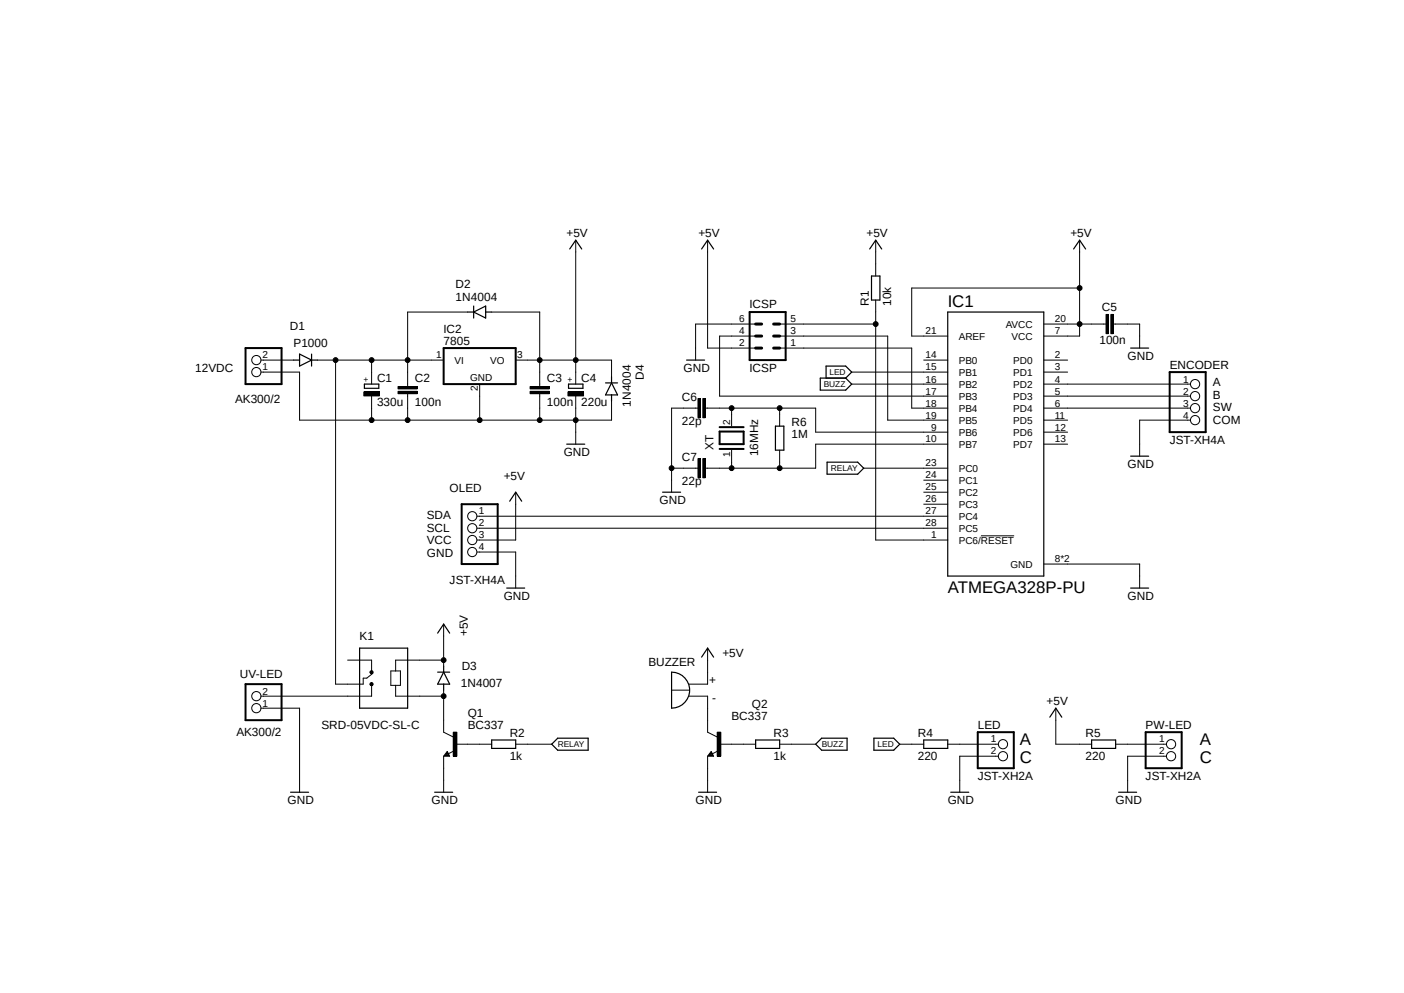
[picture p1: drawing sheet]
<svg xmlns="http://www.w3.org/2000/svg" width="297mm" height="210mm" viewBox="0 0 297 210" stroke-linecap="round" stroke-linejoin="round" font-family="sans-serif">
<path d="M40.6 47.6l222.6 123.1M263.2 47.6l-222.6 123.1" fill="none" stroke="#fff" stroke-width=".21"/>
<g fill="none" stroke="#000" stroke-width=".21">
<path d="M121.8 50.8v30.4M149.7 50.8v22.8h10.2M185.3 50.8v7.6M228.4 50.8v20.3h-7.6M55.2 76.2h6.9M55.2 78.7h8.2v10.2h66v-4.1M67.2 76.2h26.7M71 76.2v68.5h5.8v-1.3h.8l1.3-1M78.6 76.2v5M98.9 66h-12.7v15.7M104 66h10.2v15.7M109.1 76.2h20.3v3.5"/>
<path d="M159.9 71.1h-7.7v12.7h48.3M159.9 68.5h-12.7v7.7M164.9 71.1h22.9v17.8h12.7M164.9 73.6h28v12.7h7.6M164.9 68.5h20.4M180.2 78.7h20.3M185.3 63.5v50.7h15.2M195.4 76.2h5.1M220.8 76.2h5M220.8 78.7h5M220.8 68.5h13.2M228.4 60.9h-35.5v10.2h7.6"/>
<path d="M234 66.5h.5v4.1h-.5zM235 66.5h.5v4.1h-.5zM235.5 68.5h5.6v5.1M77 82.9h3.3v.8h-3.3zM78.6 83.8v5.1M84.2 81.7h4.1v.6h-4.1zM84.2 82.8h4.1v.5h-4.1zM86.2 83.3v5.6M101.5 81.2v7.7M112.1 81.7h4.1v.6h-4.1zM112.1 82.8h4.1v.5h-4.1zM114.2 83.3v5.6"/>
<path d="M120.1 82.9h3.3v.8h-3.3zM121.8 83.8v10.1M142.1 99h5.6M147.7 84.3h.5v4h-.5zM147.7 97h.5v4h-.5zM147.7 86.3h-5.6v17.8M148.7 84.3h.5v4h-.5zM148.7 97h.5v4h-.5zM149.2 86.3h23.4v5.1h27.9M154.8 86.3v3.8M154.8 95.2v3.8M164.9 86.3v3.8"/>
<path d="M164.9 95.2v3.8M180.2 81.2h20.3M182.7 99h17.8M200.5 93.9h-27.9v5.1h-23.4M220.8 81.2h31M220.8 83.8h31M220.8 86.3h31M220.8 88.9h5M220.8 91.4h5M220.8 93.9h5M251.8 88.9h-10.7v7.6M100.9 109.2h99.6"/>
<path d="M100.9 111.7h99.6M100.9 116.8h8.2v7.6M109.1 104.1v10.1h-8.2M195.4 101.6h5.1M195.4 104.1h5.1M195.4 106.6h5.1M207.5 113.3h7M220.8 119.3h20.3v5.1M73.5 139.6h5.1v2.6M93.9 132v8.9M93.9 139.6h-10.2v2.3M149.7 137.1v7.6h-3.9"/>
<path d="M55.2 149.8h8.2v17.8M78.4 144.4h.4l.2 .3-.2 .2h-.4l-.1-.2 .3-.2 .2 .2-.2 .2-.3-.2zM78.4 141.9l.2-.1 .2 .1 .2 .3-.2 .2h-.4l-.1-.2 .3-.2 .2 .2-.3 .1-.2-.1zM78.6 144.7v2.5h-23.4M82.7 141.9h2v3h-2zM83.7 144.9v2.3h10.2M93.9 146v8.9l2 1M93.9 159.9v7.7M94.6 158.9l.5 1h-1.2zM95.9 154.9h.7v5h-.7zM96.1 158.8l-1.3 .6M96.4 157.4h7.6"/>
<path d="M109.1 157.4h7.6M142.1 146h3.8M145.8 147.2h3.9v7.7l2 1M149.7 159.9v7.7M150.5 158.9l.5 1h-1.3zM151.7 154.9h.8v5h-.8zM151.9 158.8l-1.2 .6M152.2 157.4h7.7M164.9 157.4h7.7M190.3 157.4h5.1M200.5 157.4h10.7M211.2 159.9h-8.2v7.7"/>
<path d="M223.4 149.8v7.6h7.5M236 157.4h10.7M246.7 159.9h-8.2v7.7"/>
<circle cx="54.2" cy="78.7" r=".98"/>
<circle cx="54.2" cy="76.2" r=".98"/>
<circle cx="71" cy="76.2" r=".51"/>
<circle cx="78.6" cy="76.2" r=".51"/>
<circle cx="86.2" cy="76.2" r=".51"/>
<circle cx="114.2" cy="76.2" r=".51"/>
<circle cx="121.8" cy="76.2" r=".51"/>
<circle cx="185.2" cy="68.5" r=".51"/>
<circle cx="228.4" cy="68.5" r=".51"/>
<circle cx="228.4" cy="60.9" r=".51"/>
<circle cx="78.6" cy="88.9" r=".51"/>
<circle cx="86.2" cy="88.9" r=".51"/>
<circle cx="101.5" cy="88.9" r=".51"/>
<circle cx="114.2" cy="88.9" r=".51"/>
<circle cx="121.8" cy="88.9" r=".51"/>
<circle cx="142.1" cy="99" r=".51"/>
<circle cx="154.8" cy="99" r=".51"/>
<circle cx="154.8" cy="86.3" r=".51"/>
<circle cx="164.9" cy="86.3" r=".51"/>
<circle cx="164.9" cy="99" r=".51"/>
<circle cx="252.8" cy="81.2" r=".98"/>
<circle cx="252.8" cy="83.8" r=".98"/>
<circle cx="252.8" cy="86.3" r=".98"/>
<circle cx="252.8" cy="88.9" r=".98"/>
<circle cx="99.9" cy="116.8" r=".98"/>
<circle cx="99.9" cy="109.2" r=".98"/>
<circle cx="99.9" cy="114.2" r=".98"/>
<circle cx="99.9" cy="111.7" r=".98"/>
<circle cx="93.8" cy="139.6" r=".51"/>
<circle cx="54.2" cy="149.8" r=".98"/>
<circle cx="54.2" cy="147.2" r=".98"/>
<circle cx="93.8" cy="147.2" r=".51"/>
<circle cx="212.2" cy="157.4" r=".98"/>
<circle cx="212.2" cy="159.9" r=".98"/>
<circle cx="247.7" cy="157.4" r=".98"/>
<circle cx="247.7" cy="159.9" r=".98"/>
</g>
<g fill="none" stroke="#000" stroke-width=".25">
<path d="M120.5 52.7l1.3-1.9 1.3 1.9M148.4 52.7l1.3-1.9 1.3 1.9M184 52.7l1.3-1.9 1.2 1.9M184.4 58.4h1.7v5.1h-1.7zM227.1 52.7l1.3-1.9 1.3 1.9M62.1 76.2h1.3M63.4 74.9l2.5 1.3-2.5 1.2zM65.9 76.2h1.3M65.9 74.9v2.5M98.9 66h1.3M100.2 66l2.5-1.3v2.6zM100.2 64.7v2.6"/>
<path d="M102.7 66h1.3M129.4 79.7v1.3M145.2 76.2h3.9M173.5 80h5.4l1.3 1.2-1.3 1.3h-5.4zM174.8 80v-2.6h4.1l1.3 1.3-1.3 1.3M200.5 66h20.3v55.8h-20.3zM239.2 73.6h3.8M77.1 81.2h3v.9h-3zM119.9 93.9h3.8M120.3 81.2h3v.9h-3zM128.1 81h2.5M129.4 81l1.2 2.5h-2.5z"/>
<path d="M129.4 83.5v1.3M164 90.1h1.8v5.1h-1.8zM175 97.7h6.4l1.3 1.3-1.3 1.3h-6.4zM239.2 96.5h3.8M107.8 106l1.3-1.9 1.3 1.9M140.2 104.1h3.8M76.1 137.1h10.1v12.7h-10.1zM92.6 133.9l1.3-1.9 1.2 1.9M107.2 124.4h3.8M148.4 139l1.3-1.9 1.3 1.9M239.2 124.4h3.8M92.6 142.2h2.5"/>
<path d="M93.9 142.2l1.2 2.5h-2.5zM93.9 140.9v1.3M93.9 144.7v1.3M94.6 159.4l-.1 .3h.4l-.3-.5-.5 .6h.8M104 156.5h5.1v1.8h-5.1zM116.7 157.4l1.3-1.3h6.4v2.6h-6.4zM142.1 142.2a3.8 3.8 0 0 1 3.8 3.8 3.8 3.8 0 0 1-3.8 3.8zM150.5 159.4l-.2 .3h.4l-.2-.5-.6 .6h.8M159.9 156.5h5v1.8h-5zM172.6 157.4l1.2-1.3h5.4v2.6h-5.4zM184.9 156.1h4.2l1.2 1.3-1.2 1.3h-4.2zM195.4 156.5h5.1v1.8h-5.1z"/>
<path d="M222.1 151.7l1.3-1.9 1.2 1.9M230.9 156.5h5.1v1.8h-5.1zM61.5 167.6h3.8M91.9 167.6h3.9M147.8 167.6h3.8M201.1 167.6h3.8M236.6 167.6h3.9"/>
</g>
<path d="M51.9 73.6h7.7v7.6h-7.7zM93.9 73.6h15.2v7.6h-15.2zM158.6 66h7.6v10.2h-7.6zM247.4 78.7h7.7v12.7h-7.7zM152.2 91.3h5.1v2.6h-5.1zM152.2 90.3h5.1M152.2 95h5.1M97.7 106.6h7.6v12.7h-7.6zM51.9 144.7h7.7v7.6h-7.7zM206.8 154.9h7.7v7.6h-7.7zM242.4 154.9h7.6v7.6h-7.6z" fill="none" stroke="#000" stroke-width=".42"/>
<path d="M159.9 68.5h1.2M159.9 71.1h1.2M159.9 73.6h1.2M163.7 68.5h1.2M163.7 71.1h1.2M163.7 73.6h1.2" fill="none" stroke="#000" stroke-width=".64"/>
<g fill="#000">
<path d="M234 66.5h.5v4.1h-.5z" fill-rule="evenodd"/>
<path d="M235 66.5h.5v4.1h-.5z" fill-rule="evenodd"/>
<path d="M77 82.9h3.3v.8h-3.3z" fill-rule="evenodd"/>
<path d="M84.2 81.7h4.1v.6h-4.1z" fill-rule="evenodd"/>
<path d="M84.2 82.8h4.1v.5h-4.1z" fill-rule="evenodd"/>
<path d="M112.1 81.7h4.1v.6h-4.1z" fill-rule="evenodd"/>
<path d="M112.1 82.8h4.1v.5h-4.1z" fill-rule="evenodd"/>
<path d="M120.1 82.9h3.3v.8h-3.3z" fill-rule="evenodd"/>
<path d="M147.7 84.3h.5v4h-.5z" fill-rule="evenodd"/>
<path d="M147.7 97h.5v4h-.5z" fill-rule="evenodd"/>
<path d="M148.7 84.3h.5v4h-.5z" fill-rule="evenodd"/>
<path d="M148.7 97h.5v4h-.5z" fill-rule="evenodd"/>
<path d="M78.4 144.4h.4l.2 .3-.2 .2h-.4l-.1-.2 .3-.2 .2 .2-.2 .2-.3-.2z" fill-rule="evenodd"/>
<path d="M78.4 141.9l.2-.1 .2 .1 .2 .3-.2 .2h-.4l-.1-.2 .3-.2 .2 .2-.3 .1-.2-.1z" fill-rule="evenodd"/>
<path d="M95.9 154.9h.7v5h-.7z" fill-rule="evenodd"/>
<path d="M151.7 154.9h.8v5h-.8z" fill-rule="evenodd"/>
<circle cx="71" cy="76.2" r=".51"/>
<circle cx="78.6" cy="76.2" r=".51"/>
<circle cx="86.2" cy="76.2" r=".51"/>
<circle cx="114.2" cy="76.2" r=".51"/>
<circle cx="121.8" cy="76.2" r=".51"/>
<circle cx="185.2" cy="68.5" r=".51"/>
<circle cx="228.4" cy="68.5" r=".51"/>
<circle cx="228.4" cy="60.9" r=".51"/>
<circle cx="78.6" cy="88.9" r=".51"/>
<circle cx="86.2" cy="88.9" r=".51"/>
<circle cx="101.5" cy="88.9" r=".51"/>
<circle cx="114.2" cy="88.9" r=".51"/>
<circle cx="121.8" cy="88.9" r=".51"/>
<circle cx="142.1" cy="99" r=".51"/>
<circle cx="154.8" cy="99" r=".51"/>
<circle cx="154.8" cy="86.3" r=".51"/>
<circle cx="164.9" cy="86.3" r=".51"/>
<circle cx="164.9" cy="99" r=".51"/>
<circle cx="93.8" cy="139.6" r=".51"/>
<circle cx="93.8" cy="147.2" r=".51"/>
</g>
<g font-size="3.6">
<text x="200.5" y="65">IC1</text>
<text x="200.5" y="125.4">ATMEGA328P-PU</text>
<text x="215.7" y="157.7">A</text>
<text x="215.7" y="161.5">C</text>
<text x="253.8" y="157.7">A</text>
<text x="253.8" y="161.5">C</text>
</g>
<g font-size="2.5">
<text x="119.8" y="50">+5V</text>
<text x="147.7" y="50">+5V</text>
<text x="183.3" y="50">+5V</text>
<text x="226.4" y="50">+5V</text>
<text x="96.4" y="63.7">1N4004</text>
<text x="96.4" y="60.9">D2</text>
<text x="158.6" y="65.2">ICSP</text>
<text x="183.8" y="64.7" transform="rotate(-90 183.8 64.7)">R1</text>
<text x="188.6" y="64.7" transform="rotate(-90 188.6 64.7)">10k</text>
<text x="233.1" y="65.7">C5</text>
<text x="61.3" y="69.8">D1</text>
<text x="93.9" y="70.4">IC2</text>
<text x="62.1" y="73.4">P1000</text>
<text x="93.9" y="73">7805</text>
<text x="232.6" y="72.9">100n</text>
<text x="238.6" y="76.2">GND</text>
<text x="41.3" y="78.6">12VDC</text>
<text x="79.8" y="80.8">C1</text>
<text x="87.8" y="80.9">C2</text>
<text x="115.7" y="80.9">C3</text>
<text x="122.9" y="80.8">C4</text>
<text x="136.2" y="80.4" transform="rotate(-90 136.2 80.4)">D4</text>
<text x="144.6" y="78.7">GND</text>
<text x="158.6" y="78.7">ICSP</text>
<text x="247.4" y="78.1">ENCODER</text>
<text x="256.6" y="81.6">A</text>
<text x="49.7" y="85.3">AK300/2</text>
<text x="79.8" y="85.9">330u</text>
<text x="87.8" y="85.9">100n</text>
<text x="115.7" y="85.9">100n</text>
<text x="122.9" y="85.9">220u</text>
<text x="133.5" y="86" transform="rotate(-90 133.5 86)">1N4004</text>
<text x="144.2" y="89.9">22p</text>
<text x="144.2" y="84.8">C6</text>
<text x="256.6" y="84.3">B</text>
<text x="256.6" y="87">SW</text>
<text x="256.6" y="89.6">COM</text>
<text x="151" y="95.2" transform="rotate(-90 151 95.2)">XT</text>
<text x="167.5" y="92.7">1M</text>
<text x="167.5" y="90.1">R6</text>
<text x="247.4" y="93.9">JST-XH4A</text>
<text x="106.6" y="101.6">+5V</text>
<text x="119.3" y="96.5">GND</text>
<text x="144.2" y="97.5">C7</text>
<text x="160.4" y="96.5" transform="rotate(-90 160.4 96.5)">16MHz</text>
<text x="238.6" y="99">GND</text>
<text x="95.1" y="104">OLED</text>
<text x="139.5" y="106.6">GND</text>
<text x="144.2" y="102.6">22p</text>
<text x="90.3" y="109.8">SDA</text>
<text x="90.3" y="112.4">SCL</text>
<text x="90.3" y="115.1">VCC</text>
<text x="90.3" y="117.8">GND</text>
<text x="95.1" y="123.6">JST-XH4A</text>
<text x="106.6" y="126.9">GND</text>
<text x="238.6" y="126.9">GND</text>
<text x="76.1" y="135.3">K1</text>
<text x="98.9" y="134.5" transform="rotate(-90 98.9 134.5)">+5V</text>
<text x="50.8" y="143.3">UV-LED</text>
<text x="97.7" y="141.7">D3</text>
<text x="137.2" y="140.9">BUZZER</text>
<text x="152.8" y="138.9">+5V</text>
<text x="97.5" y="145.2">1N4007</text>
<text x="150" y="144.7">+</text>
<text x="150.6" y="148.5">-</text>
<text x="159" y="149.8">Q2</text>
<text x="221.4" y="149">+5V</text>
<text x="50" y="155.6">AK300/2</text>
<text x="68" y="154.1">SRD-05VDC-SL-C</text>
<text x="98.9" y="154.1">BC337</text>
<text x="98.9" y="151.6">Q1</text>
<text x="107.8" y="155.9">R2</text>
<text x="154.7" y="152.3">BC337</text>
<text x="163.7" y="155.9">R3</text>
<text x="194.1" y="155.9">R4</text>
<text x="206.8" y="154.2">LED</text>
<text x="229.7" y="155.9">R5</text>
<text x="242.4" y="154.2">PW-LED</text>
<text x="107.8" y="160.7">1k</text>
<text x="163.7" y="160.7">1k</text>
<text x="194.1" y="160.7">220</text>
<text x="229.7" y="160.7">220</text>
<text x="206.8" y="165">JST-XH2A</text>
<text x="242.4" y="165">JST-XH2A</text>
<text x="60.8" y="170.1">GND</text>
<text x="91.3" y="170.1">GND</text>
<text x="147.2" y="170.1">GND</text>
<text x="200.5" y="170.1">GND</text>
<text x="236" y="170.1">GND</text>
</g>
<g font-size="2.1">
<text x="156.3" y="70.7">4</text>
<text x="156.3" y="68.2">6</text>
<text x="167.3" y="70.7">3</text>
<text x="167.3" y="68.2">5</text>
<text x="195.8" y="70.7">21</text>
<text x="202.8" y="71.8">AREF</text>
<text x="212.8" y="69.3">AVCC</text>
<text x="214" y="71.8">VCC</text>
<text x="223.1" y="70.7">7</text>
<text x="223.1" y="68.2">20</text>
<text x="55.5" y="75.8">2</text>
<text x="92.3" y="75.8">1</text>
<text x="96.2" y="76.9">VI</text>
<text x="103.7" y="76.9">VO</text>
<text x="109.4" y="75.8">3</text>
<text x="156.3" y="73.3">2</text>
<text x="167.3" y="73.3">1</text>
<text x="195.8" y="75.8">14</text>
<text x="202.8" y="76.9">PB0</text>
<text x="214.3" y="76.9">PD0</text>
<text x="223.1" y="75.8">2</text>
<text x="55.5" y="78.4">1</text>
<text x="99.4" y="80.5">GND</text>
<text x="101.1" y="82.8" transform="rotate(-90 101.1 82.8)">2</text>
<text x="195.8" y="78.4">15</text>
<text x="195.8" y="80.9">16</text>
<text x="195.8" y="83.4">17</text>
<text x="202.8" y="79.5">PB1</text>
<text x="202.8" y="82">PB2</text>
<text x="214.3" y="79.5">PD1</text>
<text x="214.3" y="82">PD2</text>
<text x="223.1" y="78.4">3</text>
<text x="223.1" y="80.9">4</text>
<text x="223.1" y="83.4">5</text>
<text x="250.3" y="80.9">1</text>
<text x="250.3" y="83.4">2</text>
<text x="154.4" y="89.8" transform="rotate(-90 154.4 89.8)">2</text>
<text x="195.8" y="86">18</text>
<text x="195.8" y="88.5">19</text>
<text x="202.8" y="84.5">PB3</text>
<text x="202.8" y="87.1">PB4</text>
<text x="202.8" y="89.6">PB5</text>
<text x="214.3" y="84.5">PD3</text>
<text x="214.3" y="87.1">PD4</text>
<text x="214.3" y="89.6">PD5</text>
<text x="223.1" y="86">6</text>
<text x="223.1" y="88.5">11</text>
<text x="250.3" y="86">3</text>
<text x="250.3" y="88.5">4</text>
<text x="195.8" y="93.6">10</text>
<text x="197" y="91.1">9</text>
<text x="202.8" y="92.2">PB6</text>
<text x="202.8" y="94.7">PB7</text>
<text x="214.3" y="92.2">PD6</text>
<text x="214.3" y="94.7">PD7</text>
<text x="223.1" y="91.1">12</text>
<text x="223.1" y="93.6">13</text>
<text x="154.4" y="96.7" transform="rotate(-90 154.4 96.7)">1</text>
<text x="195.8" y="98.6">23</text>
<text x="195.8" y="101.2">24</text>
<text x="202.8" y="99.8">PC0</text>
<text x="195.8" y="103.7">25</text>
<text x="195.8" y="106.3">26</text>
<text x="202.8" y="102.3">PC1</text>
<text x="202.8" y="104.9">PC2</text>
<text x="202.8" y="107.4">PC3</text>
<text x="101.3" y="108.8">1</text>
<text x="101.3" y="111.3">2</text>
<text x="101.3" y="113.9">3</text>
<text x="195.8" y="108.8">27</text>
<text x="195.8" y="111.3">28</text>
<text x="197" y="113.9">1</text>
<text x="202.8" y="109.9">PC4</text>
<text x="202.8" y="112.5">PC5</text>
<text x="101.3" y="116.4">4</text>
<text x="202.8" y="115">PC6/RESET</text>
<text x="223.1" y="119">8*2</text>
<text x="213.7" y="120.1">GND</text>
<text x="55.5" y="149.4">1</text>
<text x="55.5" y="146.9">2</text>
<text x="209.6" y="157">1</text>
<text x="209.6" y="159.6">2</text>
<text x="245.2" y="157">1</text>
<text x="245.2" y="159.6">2</text>
</g>
<g font-size="1.8">
<text x="78" y="80.8" transform="rotate(-90 78 80.8)">+</text>
<text x="121.2" y="80.8" transform="rotate(-90 121.2 80.8)">+</text>
<text x="174.2" y="81.9">BUZZ</text>
<text x="175.5" y="79.3">LED</text>
<text x="175.8" y="99.7">RELAY</text>
<text x="118" y="158">RELAY</text>
<text x="173.8" y="158">BUZZ</text>
<text x="185.6" y="158">LED</text>
</g>
</svg>
